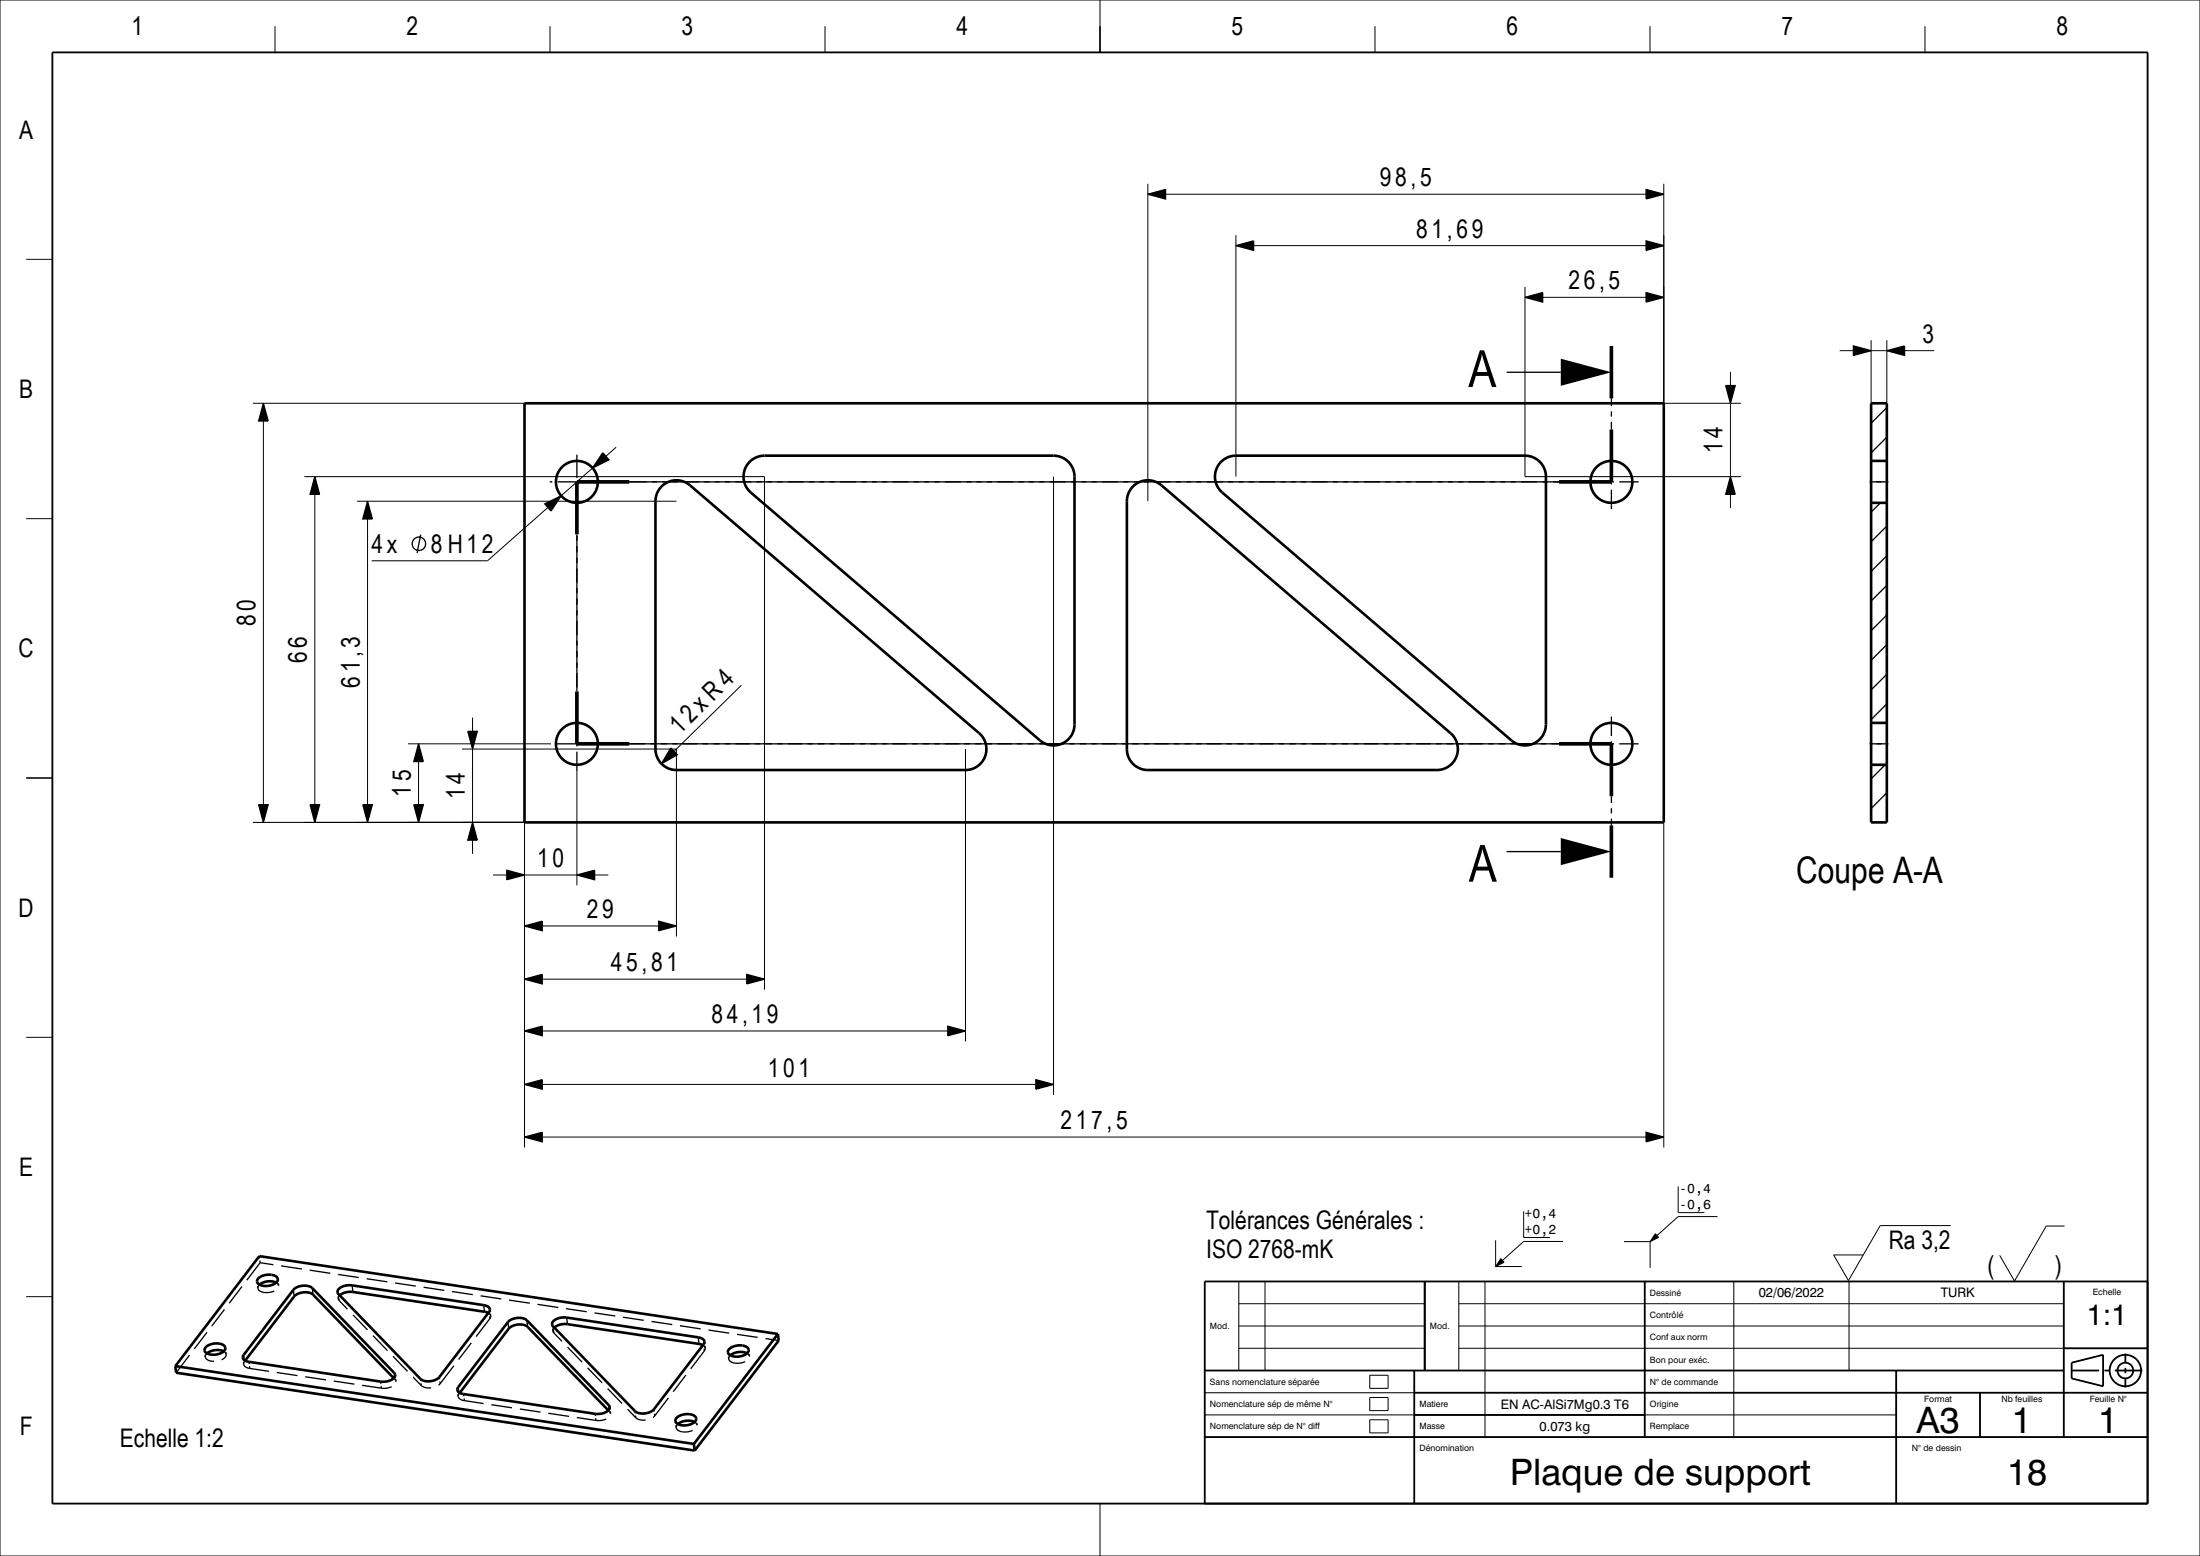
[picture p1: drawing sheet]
<svg xmlns="http://www.w3.org/2000/svg" width="420mm" height="297mm" viewBox="0 0 420 297" stroke-linecap="round" stroke-linejoin="round" font-family="sans-serif">
<g fill="#000">
<path d="M219.1 37.1l3.4-.9v1.8z" fill-rule="evenodd"/>
<path d="M314.3 36.2l3.3 .9-3.3 .9z" fill-rule="evenodd"/>
<path d="M235.9 46.9l3.4-.9v1.8z" fill-rule="evenodd"/>
<path d="M291.1 56.8l3.4-1v1.9z" fill-rule="evenodd"/>
<path d="M314.3 46l3.3 .9-3.3 .9z" fill-rule="evenodd"/>
<path d="M314.3 55.8l3.3 1-3.3 .9z" fill-rule="evenodd"/>
<path d="M298 68.5l9.6 2.6-9.6 2.5z" fill-rule="evenodd"/>
<path d="M329.5 73.6h1.8l-.9 3.4z" fill-rule="evenodd"/>
<path d="M353.8 66l3.4 .9-3.4 .9z" fill-rule="evenodd"/>
<path d="M360.2 66.9l3.4-.9v1.8z" fill-rule="evenodd"/>
<path d="M50.3 77l.9 3.4h-1.8z" fill-rule="evenodd"/>
<path d="M60.1 91l.9 3.4h-1.8z" fill-rule="evenodd"/>
<path d="M70.2 95.7l.9 3.4h-1.8z" fill-rule="evenodd"/>
<path d="M104 96.2l3.1-1.6-1.9 2.9z" fill-rule="evenodd"/>
<path d="M115.1 86.4l1.2 1.4-3.2 1.5z" fill-rule="evenodd"/>
<path d="M330.4 91l.9 3.4h-1.8z" fill-rule="evenodd"/>
<path d="M89.3 139.6h1.8l-.9 3.4z" fill-rule="evenodd"/>
<path d="M49.4 153.6h1.8l-.9 3.4z" fill-rule="evenodd"/>
<path d="M59.2 153.6h1.8l-.9 3.4z" fill-rule="evenodd"/>
<path d="M69.3 153.6h1.8l-.9 3.4z" fill-rule="evenodd"/>
<path d="M79 153.6h1.8l-.9 3.4z" fill-rule="evenodd"/>
<path d="M79.9 142l.9 3.4h-1.8z" fill-rule="evenodd"/>
<path d="M128.1 142.8l1.2 1.3-3 1.7z" fill-rule="evenodd"/>
<path d="M90.2 157l.9 3.4h-1.8z" fill-rule="evenodd"/>
<path d="M96.8 166.1l3.3 .9-3.3 .9z" fill-rule="evenodd"/>
<path d="M100.1 176.7l3.4-.9v1.9z" fill-rule="evenodd"/>
<path d="M110.1 167l3.4-.9v1.8z" fill-rule="evenodd"/>
<path d="M125.8 175.8l3.3 .9-3.3 1z" fill-rule="evenodd"/>
<path d="M298 160l9.6 2.5-9.6 2.6z" fill-rule="evenodd"/>
<path d="M100.1 196.8l3.4-.9v1.8z" fill-rule="evenodd"/>
<path d="M100.1 186.9l3.4-.9v1.8z" fill-rule="evenodd"/>
<path d="M142.6 186l3.3 .9-3.3 .9z" fill-rule="evenodd"/>
<path d="M180.9 195.9l3.4 .9-3.4 .9z" fill-rule="evenodd"/>
<path d="M100.1 217l3.4-.9v1.8z" fill-rule="evenodd"/>
<path d="M100.1 207l3.4-.9v1.8z" fill-rule="evenodd"/>
<path d="M197.8 206.1l3.3 .9-3.3 .9z" fill-rule="evenodd"/>
<path d="M314.3 216.1l3.3 .9-3.3 .9z" fill-rule="evenodd"/>
<path d="M316 235.5l.6 .7-1.6 .8z" fill-rule="evenodd"/>
<path d="M286.5 240.2l.6 .7-1.6 .9z" fill-rule="evenodd"/>
</g>
<g fill="none" stroke="#000" stroke-width=".25">
<path d="M219.1 37.1l3.4-.9v1.8zM314.3 36.2l3.3 .9-3.3 .9zM235.9 46.9l3.4-.9v1.8zM291.1 56.8l3.4-1v1.9zM314.3 46l3.3 .9-3.3 .9zM314.3 55.8l3.3 1-3.3 .9zM50.3 77l.9 3.4h-1.8zM287.6 71.1h10.4M307.6 76.1v1.4M307.6 78.5v1M329.5 73.6h1.8l-.9 3.4zM353.8 66l3.4 .9-3.4 .9z"/>
<path d="M360.2 66.9l3.4-.9v1.8zM360.2 77.8l-3 3M60.1 91l.9 3.4h-1.8zM70.2 95.7l.9 3.4h-1.8zM104 96.2l3.1-1.6-1.9 2.9zM104.9 92h.6M106.5 92h7M110.1 86.8v4.4M110.1 92.2v1M110.1 94.2v7M114.5 92h1M115.1 86.4l1.2 1.4-3.2 1.5z"/>
<path d="M116.5 92h189.6M307.1 92h1M307.6 80.5v1.5M307.6 86.8v3.7M307.6 91.5v1M307.6 93.5v3.7M309.1 92h3.7M330.4 91l.9 3.4h-1.8zM356.9 92h3.6M359 96l-1.8 1.8M360.2 83.4l-3 3M80.3 102l-.7 3.5"/>
<path d="M110.1 102v30M360.2 117.4l-3 3M360.2 111.7l-3 3M360.2 106.1l-3 3M360.2 100.4l-3 3M89.3 139.6h1.8l-.9 3.4zM110.1 132.2v1M110.1 134.2v6.3M307.6 136.8v3.7M360.2 134.3l-3 3.1M360.2 128.7l-3 3M360.2 123l-3 3"/>
<path d="M49.4 153.6h1.8l-.9 3.4zM59.2 153.6h1.8l-.9 3.4zM69.3 153.6h1.8l-.9 3.4zM79 153.6h1.8l-.9 3.4zM79.9 142l.9 3.4h-1.8zM90.2 157l.9 3.4h-1.8zM104.9 142h.2M106.1 142h7M110.1 141.5v1M110.1 143.5v3.7M114.1 142h1M116.1 142h190"/>
<path d="M128.1 142.8l1.2 1.3-3 1.7zM307.1 142h1M307.6 141.5v1M307.6 143.5v3.7M307.6 152v1.3M307.6 154.3v1M307.6 156.3v1.2M309.1 142h3.7M356.9 142h3.6M359.9 146l-2.7 2.7M360.2 151.3l-3 3M96.8 166.1l3.3 .9-3.3 .9z"/>
<path d="M100.1 176.7l3.4-.9v1.9zM110.1 167l3.4-.9v1.8zM125.8 175.8l3.3 .9-3.3 1zM287.6 162.5h10.4M100.1 196.8l3.4-.9v1.8zM100.1 186.9l3.4-.9v1.8zM142.6 186l3.3 .9-3.3 .9zM180.9 195.9l3.4 .9-3.4 .9zM100.1 217l3.4-.9v1.8zM100.1 207l3.4-.9v1.8zM197.8 206.1l3.3 .9-3.3 .9zM314.3 216.1l3.3 .9-3.3 .9z"/>
<path d="M49.5 239.8l.1 .4M36.2 258.7l-2.6 3.3M39 257.7l.1 .5M39.1 258.6l.1 .4M39.2 259a1.47 1.47 0 0 0 1.7 .8M39.5 258.3l-.3 .7M39.5 254.3l-2.4 3.2M42.7 257.9l.5 .6M42.9 249.9l-2.5 3.2M43 257.3l.1 .4M43.1 258.1l.1 .4M43.2 258.5a1.15 1.15 0 0 1-.9 1"/>
<path d="M46.2 245.6l-2.4 3.1M46.4 259.1v.5M46.5 260v.4M46.5 258.6l.1 1.1M46.7 259.8v.1M46.7 259.9l-.2 .5M46.8 259.7v.1M47.5 259.9l.1 .5M49.1 244.6v.4M49.2 245.5v.4M49.2 245.9a2.03 2.03 0 0 0 2.7 .7l.5-.2M49.5 245.2l-.3 .7"/>
<path d="M49.6 240.6l.1 .4M49.7 241l-2.6 3.4M49.7 241l2.5 .4M52.7 244.8l.5 .6M53 244.1l.1 .5M53.1 245l.1 .4M53.2 245.4h.1M53.7 241.6l3.9 .6M56 246.2l.2 1.3M59.1 242.4l4 .6M59.6 245.9l.2 1.2M64.4 246.6l.1 .5"/>
<path d="M64.5 247.5l.1 .4M64.6 243.3l3.9 .6M64.6 247.9l.2 .4M64.6 247l.1 .4M64.7 247.9l.1 .4M64.8 248.3l1.5 1.6M64.9 247.3l-.3 .6M67.2 245.3l.2 1.3M67.4 251l2.8 2.8M70 244.1l3.9 .6M71.2 254.9l2.8 2.9M75 258.9l2.8 2.9"/>
<path d="M75.4 244.9l4 .6M80.9 245.7l3.9 .6M86.3 246.5l4 .6M90 256.3l-2.4 3.2M91.7 247.3l4 .6M92.3 249.1l.2 1.3M93.2 250.6l.5 .6M93.4 250.4v.5M93.5 251.3v.4M93.5 251.7l-2.6 3.4M93.5 249.9l.1 .4M93.6 250.8l.1 .4"/>
<path d="M93.7 251.2l-.2 .5M97 252.4l.1 1.2M97.2 248.2l3.9 .5M100.6 252l.1 1.3M102.6 249l4 .6M105.4 252.8v.4M105.5 253.6l.1 .4M105.6 254l.1 .4M105.6 253.2v.4M105.7 254v.4M105.7 254.4l1.6 1.6M105.8 253.4l-.2 .6"/>
<path d="M108.1 249.8l3.9 .6M108.2 251.5l.1 1.3M108.3 257.1l2.8 2.9M113.5 250.6l4 .6M118.9 251.4l4 .6M124.4 252.2l3.9 .6M129.8 253.1l4 .5M133.3 255.3l.2 1.2M134.2 256.8l.4 .5M134.3 256.6l.1 .4M134.4 257.4l.1 .4M134.5 257.8l-2.6 3.5"/>
<path d="M134.5 256.1v.4M134.6 256.9v.4M134.6 257.3l-.1 .5M135.3 253.9l3.9 .6M139 258.1v.4M139.1 259v.4M139.1 259.4a2.04 2.04 0 0 0 2.7 .7l.5-.2M139.4 258.7l-.3 .7M140.7 254.7l4 .6M142.6 258.3l.5 .6M142.9 257.6l.1 .4M143 258.5l.1 .4"/>
<path d="M143.1 258.9h.1M146.1 255.5l2.6 .4M46.5 260.4a1.21 1.21 0 0 0 1.2 .8M47.6 260.8l.1 .4M47.7 261.2l3.7 .6M52.8 262l4 .6M58.3 262.8l3.9 .6M63.7 263.6l4 .6M69.2 264.4l3.6 .6M72.7 263.7v.4M72.8 264.6v.4M74.8 264.7l-1 .3h-1"/>
<path d="M75.2 263.1h.1M75.3 262l.1 1M75.3 263.2l.1 .1M75.4 263.1v.2M75.4 263.3l.2 .4M75.4 262.4l.1 .4M75.5 263.3l.1 .4M75.6 263.7h.1M78.8 262.8l1.6 1.7M80.3 263.2v.4M80.4 264v.5M80.4 264.5a2.41 2.41 0 0 0 1.9 .4"/>
<path d="M83.9 262.9v.4M84 263.7v.4M84 264.1l-.3 .3M86.6 260.7l-2.6 3.4M87.3 265.3l.1 .4M87.4 266.1l.1 .4M87.5 266.5a1.19 1.19 0 0 0 1.2 .8M87.5 264.8l.1 1M87.6 265.9v.1M87.6 266l-.1 .5M87.7 266h-.1M87.8 265.9h-.1"/>
<path d="M88.5 266.1l.1 .4M88.6 266.9l.1 .4M88.7 267.3l3.6 .6M93.8 268.1l4 .6M99.2 268.9l4 .6M104.7 269.8l3.9 .5M110.1 270.6l3.7 .5M112.2 261.1l2.7 2.9M113.6 269.9l.1 .4M113.7 270.7l.1 .4M115.7 270.8l-1 .3h-.9M116 265l2.8 2.9"/>
<path d="M116.1 269.2l.1 .1M116.2 268.2l.1 .9M116.3 269.4l.1 .1M116.3 269.3l.1 .2M116.4 269.5l.2 .3M116.4 268.6l.1 .4M116.5 269.4l.1 .4M116.6 269.8v.1M119.8 269l1.6 1.6M121.2 269.3l.1 .5M121.3 270.2l.1 .4M121.4 270.6a2.41 2.41 0 0 0 1.9 .4"/>
<path d="M124.8 269l.1 .4M124.9 269.8l.1 .5M125 270.3l-.3 .3M127.6 266.8l-2.6 3.5M128.9 271.2l.1 .5M129 272.1l.1 .4M129.1 272.5a2.04 2.04 0 0 0 2.6 .7l.5-.2M129.4 271.8l-.3 .7M130.9 262.5l-2.4 3.1M132.6 271.4l.5 .6M132.9 270.8l.1 .4M133 271.6l.1 .4"/>
<path d="M133.1 272h.1"/>
<circle cx="80" cy="103.8" r="1.28"/>
</g>
<g fill="none" stroke="#000" stroke-width=".19">
<path d="M0 0h420v297h-420zM52.5 5v5M105 5v5M157.5 5v5M210 0v10M262.5 5v5M315 5v5M367.5 5v5M219.1 35.1v60.6M222.5 37.1h91.8M317.6 35.1v41.9h14.8M5 49.5h5"/>
<path d="M235.9 44.9v46.1M239.3 46.9h75M291.1 54.8v36.2h41.3M294.5 56.8h19.8M48.3 77h51.8M330.4 71v2.6M330.4 77v14M351.2 66.9h2.6M357.2 64.9v12.1M357.2 66.9h3M360.2 64.9v12.1M363.6 66.9h5.7"/>
<path d="M5 99h5M50.3 80.4v73.2M58.1 91h87.8v97.9M60.1 94.4v59.2M68.2 95.7h60.9M70.2 99.1v54.5M104.6 96.9l-11.5 10.1h-22.2M113.1 89.3l-6 5.3M117.6 85.4l-1.9 1.7M201.1 91v118M330.4 94.4v2.6M90.2 137v2.6"/>
<path d="M141.6 130.8l-12.9 12.6M5 148.5h5M48.3 157h51.8v62M77.9 142h27M79.9 145.4v8.2M88.2 143h40.9v35.7M90.2 143v14M110.1 147.2v21.8M184.3 143v55.8M317.6 157v62M90.2 160.4v2.6M94.1 167h2.7"/>
<path d="M100.1 167h10M103.5 176.7h22.3M113.5 167h2.6M5 198h5M103.5 196.8h77.4M103.5 186.9h39.1M103.5 217h210.8M103.5 207h94.3M285.5 236.7v5.1M290.9 231.2v5h5M298.4 237h-7.5l-4.1 3.6M310 237h5"/>
<path d="M315 237v5M316 235.5l.6 .7-1.6 .8zM320.4 226.5v5h5M327.9 232.2h-7.5l-4.1 3.6M372.4 233.9h-13.4l-6.1 10.5-2.8-4.9h5.6M394.2 234h-3.5l-6.1 10.5-2.8-4.9M5 247.5h5M236.5 244.6v17M236.5 257.4h35.5M236.5 253.1h35.5M236.5 248.8h35.5M241.5 244.6v17"/>
<path d="M278.5 244.6v17M278.5 257.4h115.5M278.5 253.1h115.5M278.5 248.8h115.5M283.5 244.6v29.7M285.5 241.8h5M286.5 240.2l.6 .7-1.6 .9zM331 244.6v29.7M353 244.6v17M230 270.1h132M230 265.8h40M261.5 262.5h3.5v2.5h-3.5z"/>
<path d="M261.5 266.7h3.5v2.6h-3.5zM261.5 271h3.5v2.5h-3.5zM210 287v10"/>
</g>
<g fill="none" stroke="#000" stroke-width=".5">
<path d="M100.1 77h217.5v80h-217.5zM357.2 77h3v80h-3zM126.3 92.9a4 4 0 0 1 5.4-.3l55.2 47.3a4 4 0 0 1 1.2 4.5 4 4 0 0 1-3.8 2.6h-55.2a4 4 0 0 1-4-4v-47.4l.4-1.5zM143 88.2l1.5-.9 1.4-.3h55.2a4 4 0 0 1 4 4v47.3a4 4 0 0 1-2.3 3.6 4 4 0 0 1-4.3-.6l-55.2-47.3a4 4 0 0 1-.3-5.8zM216.3 92.9a4 4 0 0 1 5.4-.3l55.2 47.3a4 4 0 0 1 1.2 4.5 4 4 0 0 1-3.8 2.6h-55.2a4 4 0 0 1-4-4v-47.4l.4-1.5zM233 88.2l1.5-.9 1.4-.3h55.2a4 4 0 0 1 4 4v47.3a4 4 0 0 1-2.3 3.6 4 4 0 0 1-4.3-.6l-55.2-47.3a4 4 0 0 1-.3-5.8zM357.2 88h3M357.2 96h3M357.2 138h3M357.2 146h3M39.3 257.2a2.89 2.89 0 0 1 3.6-.2 1.03 1.03 0 0 1-.9 1.4l-1 .2a1.64 1.64 0 0 1-2-.9zM42.7 257.9a3.2 3.2 0 0 0-3.2 .4"/>
<path d="M46.8 259.7l9.4-12.2a2.97 2.97 0 0 1 3.6-.4l15.4 16M49.3 244a2.87 2.87 0 0 1 3.6-.1 1.03 1.03 0 0 1-.9 1.3l-.7 .2a1.73 1.73 0 0 1-2.2-.8zM52.7 244.8l-.8-.2h-1l-.7 .2-.7 .4M56.2 246a3 3 0 0 1 3.4-.1l15.7 16.1a.81 .81 0 0 1-.5 1.4l-1.2 .3h-.9l-25.2-3.8a.92 .92 0 0 1-.9-.3 .92 .92 0 0 1-.1-1zM64.7 246a3.2 3.2 0 0 1 2.5-.7l25.1 3.8a.92 .92 0 0 1 1 .4 .92 .92 0 0 1 .1 .9l-9.5 12.5a2.96 2.96 0 0 1-3.6 .3l-15.7-16.2a.65 .65 0 0 1 .1-1zM64.9 247.3l1-.6 1.5-.1 25.1 3.8 .7 .2M97.1 252.2a3 3 0 0 1 3.5-.2l15.6 16.2a.81 .81 0 0 1-.5 1.3l-.9 .3-1.2 .1-25.1-3.8a.92 .92 0 0 1-.9-.3 .92 .92 0 0 1-.1-1zM105.6 252.2a3.1 3.1 0 0 1 2.6-.7l25.1 3.8a.92 .92 0 0 1 .9 .3 .92 .92 0 0 1 .1 1l-9.5 12.4a2.98 2.98 0 0 1-3.6 .3l-15.6-16.1a.64 .64 0 0 1 0-1zM105.8 253.4l1.1-.6 1.2-.1 25.4 3.8 .7 .3M139.2 257.5a2.88 2.88 0 0 1 3.6-.1 1.03 1.03 0 0 1-.9 1.3l-1 .2a1.64 1.64 0 0 1-1.9-.8zM142.6 258.3l-.6-.2h-.9l-1 .2-.7 .4M148.5 254.6l.2 1.3-16.1 21"/>
<path d="M148.5 254.6l-16 21M148.5 254.6l-99-14.8-16 21M33.5 260.8l.1 1.2 99 14.9M33.5 260.8l99 14.8M87.8 265.9l9.3-12.3a2.97 2.97 0 0 1 3.6-.3l15.4 15.9M129.2 270.6a2.88 2.88 0 0 1 3.6-.1 1.04 1.04 0 0 1-.9 1.4l-1 .2a1.63 1.63 0 0 1-2-.9zM132.5 275.6l.1 1.3M132.6 271.4l-.6-.2h-.9l-1 .2-.7 .4"/>
<circle cx="110.1" cy="92" r="4"/>
<circle cx="307.6" cy="92" r="4"/>
<circle cx="110.1" cy="142" r="4"/>
<circle cx="307.6" cy="142" r="4"/>
</g>
<g fill="none" stroke="#000" stroke-width=".35">
<path d="M10 10h400v277h-400zM272 244.6v17M314 244.6v29.7M394 244.6v29.7M394 257.4h16M405.8 258.3v1.8M410 244.6h-180v42.4M230 274.3h180M230 261.6h164M270 261.6v25.4M270 270.1h44M270 265.8h140"/>
<path d="M362 261.6v25.4M378 265.8v8.5M395.5 261.6h5.2M395.5 260.1l6-1.5v6l-6-1.5zM401.8 261.6h.9M403.8 261.6h5.2M405.8 261.1v1M405.8 263.1v1.7"/>
<circle cx="405.8" cy="261.6" r="1.5"/>
<circle cx="405.8" cy="261.6" r="3"/>
</g>
<path d="M307.6 66.1v10M120.1 92h-10v10M307.6 82v10h-10M110.1 132v10h10M297.6 142h10v10M307.6 157.5v10" fill="none" stroke="#000" stroke-width=".7" stroke-linecap="butt"/>
<g font-size="9.8">
<text x="280.3" y="73.9">A</text>
<text x="280.4" y="168.3">A</text>
</g>
<g font-size="7">
<text x="342.9" y="168.6">Coupe A-A</text>
<text x="365.9" y="273.5">A3</text>
<text x="384.1" y="273.5">1</text>
<text x="400.6" y="273.5">1</text>
<text x="288.3" y="283.5">Plaque de support</text>
<text x="383.2" y="283.5">18</text>
</g>
<text font-size="5.6" x="398.4" y="253">1:1</text>
<g font-size="4.9">
<text x="25.1" y="6.7">1</text>
<text x="77.6" y="6.7">2</text>
<text x="130.1" y="6.7">3</text>
<text x="182.6" y="6.7">4</text>
<text x="235.1" y="6.7">5</text>
<text x="287.6" y="6.7">6</text>
<text x="340.1" y="6.7">7</text>
<text x="392.6" y="6.7">8</text>
<text x="3.7" y="26.5">A</text>
<text x="263.4" y="35.6">98,5</text>
<text x="270.4" y="45.4">81,69</text>
<text x="299.4" y="55.3">26,5</text>
<text x="367" y="65.4">3</text>
<text x="3.7" y="76">B</text>
<text x="328.9" y="86.6" transform="rotate(-90 328.9 86.6)">14</text>
<text x="70.9" y="105.5">4x</text>
<text x="82.3" y="105.5">8 H12</text>
<text x="48.8" y="119.6" transform="rotate(-90 48.8 119.6)">80</text>
<text x="3.6" y="125.5">C</text>
<text x="58.6" y="126.6" transform="rotate(-90 58.6 126.6)">66</text>
<text x="68.7" y="131.3" transform="rotate(-90 68.7 131.3)">61,3</text>
<text x="129.8" y="140.2" transform="rotate(-45 129.8 140.2)">12x R 4</text>
<text x="78.4" y="152.1" transform="rotate(-90 78.4 152.1)">15</text>
<text x="88.7" y="152.6" transform="rotate(-90 88.7 152.6)">14</text>
<text x="102.6" y="165.5">10</text>
<text x="3.6" y="175">D</text>
<text x="112.1" y="175.2">29</text>
<text x="116.6" y="185.4">45,81</text>
<text x="135.8" y="195.3">84,19</text>
<text x="146.6" y="205.5">101</text>
<text x="202.5" y="215.5">217,5</text>
<text x="3.7" y="224.5">E</text>
<text x="230.3" y="234.6">Tolérances Générales :</text>
<text x="360.6" y="238.5">Ra 3,2</text>
<text x="230.3" y="240.1">ISO 2768-mK</text>
<text x="379.4" y="243.1">(</text>
<text x="392.3" y="243.1">)</text>
<text x="3.8" y="274">F</text>
<text x="22.9" y="276.2">Echelle 1:2</text>
</g>
<g font-size="2.5">
<text x="320.6" y="227.8">-0,4</text>
<text x="291.1" y="232.5">+0,4</text>
<text x="320.6" y="230.8">-0,6</text>
<text x="291.1" y="235.5">+0,2</text>
<text x="335.7" y="247.6">02/06/2022</text>
<text x="370.5" y="247.6">TURK</text>
<text x="286.5" y="268.9">EN AC-AlSi7Mg0.3 T6</text>
<text x="293.9" y="273.1">0.073 kg</text>
</g>
<g font-size="1.7">
<text x="315" y="251.6">Contrôlé</text>
<text x="315" y="247.3">Dessiné</text>
<text x="399.5" y="247.2">Echelle</text>
<text x="231" y="253.7">Mod.</text>
<text x="273" y="253.7">Mod.</text>
<text x="315" y="255.8">Conf aux norm</text>
<text x="315" y="260.1">Bon pour exéc.</text>
<text x="231" y="264.3">Sans nomenclature séparée</text>
<text x="231" y="268.6">Nomenclature sép de même N°</text>
<text x="271" y="268.6">Matiere</text>
<text x="315" y="268.6">Origine</text>
<text x="315" y="264.3">N° de commande</text>
<text x="367.3" y="267.6">Format</text>
<text x="382.1" y="267.6">Nb feuilles</text>
<text x="399" y="267.6">Feuille N°</text>
<text x="231" y="272.8">Nomenclature sép de N° diff</text>
<text x="271" y="272.8">Masse</text>
<text x="315" y="272.8">Remplace</text>
<text x="271" y="276.9">Dénomination</text>
<text x="365" y="276.9">N° de dessin</text>
</g>
</svg>
